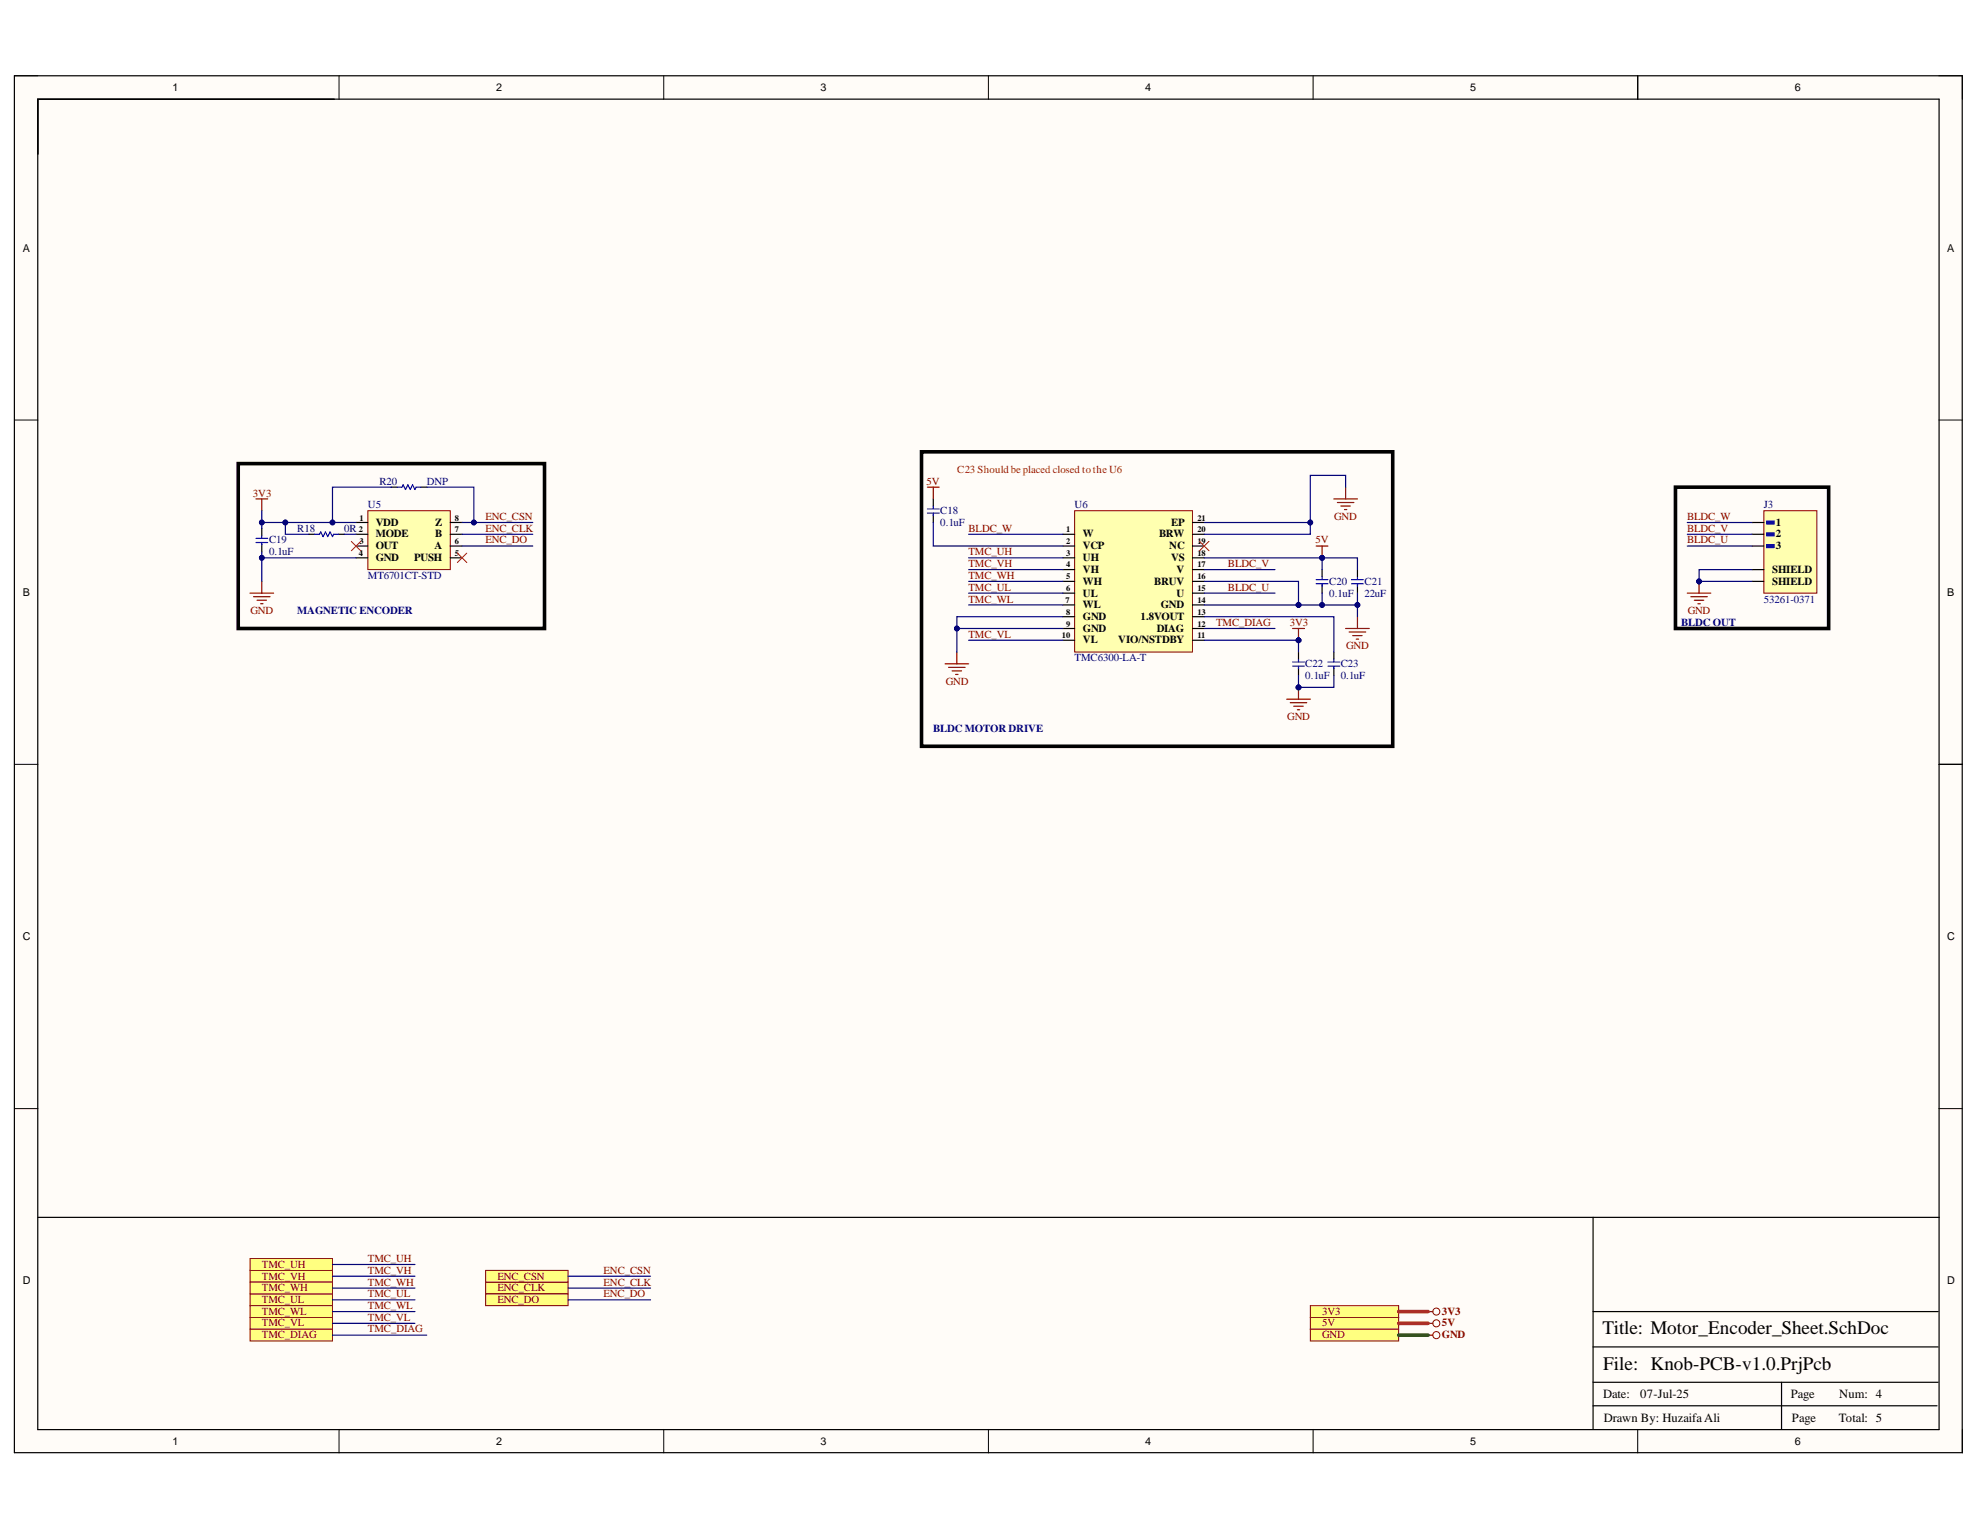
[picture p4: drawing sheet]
<svg xmlns="http://www.w3.org/2000/svg" width="279mm" height="216mm" viewBox="0 0 279 216" stroke-linecap="round" stroke-linejoin="round" font-family="sans-serif">
<g fill="#fffcf8">
<path d="M2 10.7h274.9v194.3h-274.9z" fill-rule="evenodd"/>
<path d="M5.4 14h268.2v187.7h-268.2z" fill-rule="evenodd"/>
</g>
<g fill="none" stroke="#000" stroke-width=".14">
<path d="M2 10.7h3.4M47.8 10.7v3.3M93.7 10.7v3.3M139.5 10.7v3.3M185.3 10.7v3.3M231.1 10.7v3.3M273.6 10.7h3.3v3.3M2 59.3h3.4M273.6 59.3h3.3M2 107.9h3.4M273.6 107.9h3.3M2 156.4h3.4"/>
<path d="M273.6 156.4h3.3M47.8 201.7v3.3M93.7 201.7v3.3M139.5 201.7v3.3M185.3 201.7v3.3M231.1 201.7v3.3M276.9 201.7v3.3"/>
</g>
<path d="M2 10.7h274.9v194.3h-274.9zM5.3 14h268.3v187.7h-268.3zM231.1 10.7v3.3M273.6 107.9h3.3M273.7 171.8h-48.9v29.9M224.8 198.4h48.5M224.8 195.1h48.7M224.8 190.1h48.7M224.8 185.1h48.7M251.4 195.1v6.6" fill="none" stroke="#000" stroke-width=".17"/>
<path d="M51.9 72.1h11.6v8.3h-11.6z" fill-rule="evenodd" fill="#ffffb0"/>
<path d="M51.9 72.1h11.6v8.3h-11.6z" fill="none" stroke="#800000" stroke-width=".14"/>
<path d="M50.2 73.7h1.7M50.2 75.4h1.7M50.2 77.1h1.7M50.2 78.7h1.7M63.5 73.7h1.7M63.5 75.4h1.7M63.5 77.1h1.7M63.5 78.7h1.7" fill="none" stroke="#000" stroke-width=".17"/>
<path d="M151.6 72.1h16.7v19.9h-16.7z" fill-rule="evenodd" fill="#ffffb0"/>
<path d="M151.6 72.1h16.7v19.9h-16.7z" fill="none" stroke="#800000" stroke-width=".14"/>
<g fill="none" stroke="#000" stroke-width=".17">
<path d="M150 75.4h1.6M150 77.1h1.6M150 78.7h1.6M168.3 75.4h1.6M168.3 77.1h1.6M168.3 78.7h1.6M168.3 73.7h1.6M150 80.4h1.6M150 82h1.6M150 83.7h1.6M150 85.4h1.6M150 87h1.6"/>
<path d="M150 88.7h1.6M150 90.3h1.6M168.3 80.4h1.6M168.3 82h1.6M168.3 83.7h1.6M168.3 85.4h1.6M168.3 87h1.6M168.3 88.7h1.6M168.3 90.3h1.6"/>
</g>
<path d="M133.4 93.7h3.3M133.9 94.2h2.3M134.4 94.7h1.3M134.9 95.2h.3M135 92v1.7M182.4 88.7h1.7M183.2 88.7v1.6" fill="none" stroke="#800000" stroke-width=".17"/>
<path d="M169.3 76.4l1.3 1.3M170.6 76.4l-1.3 1.3" fill="none" stroke="#f00" stroke-width=".14"/>
<circle cx="183.2" cy="90.4" r=".33" fill="#000080"/>
<circle cx="183.2" cy="90.4" r=".33" fill="none" stroke="#000080" stroke-width=".14"/>
<path d="M183.2 92v1M183.2 94.3v1" fill="none" stroke="#000" stroke-width=".17"/>
<path d="M182.4 94h1.7M182.4 93.4h1.7M183.2 93v.3M183.2 94v.3" fill="none" stroke="#00f" stroke-width=".17"/>
<path d="M188.2 70.4h3.4M188.7 70.9h2.3M189.2 71.4h1.3M189.7 71.9h.3M189.9 68.7v1.7M181.6 98.7h3.3M182.1 99.2h2.3M182.6 99.7h1.3M183.2 97v1.7M183.1 100.2h.3" fill="none" stroke="#800000" stroke-width=".17"/>
<circle cx="183.2" cy="97" r=".33" fill="#000080"/>
<circle cx="183.2" cy="97" r=".33" fill="none" stroke="#000080" stroke-width=".14"/>
<path d="M185.7 77.1h1.7M186.6 77.1v1.6M189.9 88.7h3.3M190.4 89.2h2.3M190.9 89.7h1.3M191.4 90.2h.3M191.6 87v1.7" fill="none" stroke="#800000" stroke-width=".17"/>
<circle cx="186.6" cy="78.7" r=".33" fill="#000080"/>
<circle cx="186.6" cy="78.7" r=".33" fill="none" stroke="#000080" stroke-width=".14"/>
<g fill="none" stroke="#000" stroke-width=".17">
<path d="M36.9 74.6v1M36.9 76.8v1.1M43.6 75.4h.8M47.8 75.4h.8M131.7 70.4v1M131.7 72.6v1.1M186.6 80.4v1M186.6 82.6v1.1M188.2 92v1M188.2 94.3v1M191.6 80.4v1M191.6 82.6v1.1"/>
<path d="M5.4 171.8h219.4"/>
</g>
<g fill="none" stroke="#00f" stroke-width=".17">
<path d="M36.1 76.6h1.7M36.1 76h1.7M36.9 75.6v.3M36.9 76.6v.3M44.4 75.4h.7l.2-.3 .3 .6 .3-.6 .3 .6 .4-.6 .3 .6 .2-.3h.7M130.9 72.4h1.6M130.9 71.8h1.6M131.7 71.4v.3M131.7 72.4v.3M185.7 82.4h1.7M185.7 81.8h1.7M186.6 81.4v.3"/>
<path d="M186.6 82.4v.3M187.4 94h1.7M187.4 93.4h1.7M188.2 93v.3M188.2 94v.3M190.7 82.4h1.7M190.7 81.8h1.7M191.6 81.4v.3M191.6 82.4v.3"/>
</g>
<path d="M36.1 70.4h1.7M36.9 70.4v1.7M130.9 68.7h1.6M131.7 68.7v1.7M35.3 83.7h3.3M35.8 84.2h2.3M36.3 84.7h1.3M36.8 85.2h.3M36.9 82v1.7" fill="none" stroke="#800000" stroke-width=".17"/>
<path d="M33.6 65.4h43.2v23.3h-43.2zM130 63.8h66.5v41.5h-66.5z" fill="none" stroke="#000" stroke-width=".51"/>
<path d="M49.6 76.4l1.3 1.3M50.9 76.4l-1.3 1.3M64.5 78.1l1.4 1.3M65.9 78.1l-1.4 1.3" fill="none" stroke="#f00" stroke-width=".14"/>
<path d="M184.9 185.9h12.5v1.7h-12.5z" fill-rule="evenodd" fill="#ffff80"/>
<g fill="none" stroke="#800000" stroke-width=".14">
<path d="M184.9 185.9h12.5v1.7h-12.5z"/>
<circle cx="202.7" cy="186.7" r=".5"/>
</g>
<path d="M201.5 186.7h.7" fill="none" stroke="#800000" stroke-width=".17"/>
<path d="M184.9 187.6h12.5v1.6h-12.5z" fill-rule="evenodd" fill="#ffff80"/>
<g fill="none" stroke="#800000" stroke-width=".14">
<path d="M184.9 187.6h12.5v1.6h-12.5z"/>
<circle cx="202.7" cy="188.4" r=".5"/>
</g>
<path d="M201.5 188.4h.7" fill="none" stroke="#800000" stroke-width=".17"/>
<path d="M184.9 184.2h12.5v1.7h-12.5z" fill-rule="evenodd" fill="#ffff80"/>
<g fill="none" stroke="#800000" stroke-width=".14">
<path d="M184.9 184.2h12.5v1.7h-12.5z"/>
<circle cx="202.7" cy="185.1" r=".5"/>
</g>
<path d="M201.5 185.1h.7" fill="none" stroke="#800000" stroke-width=".17"/>
<path d="M236.4 68.7h21.6v20h-21.6z" fill="none" stroke="#000" stroke-width=".51"/>
<path d="M35.3 179.3h11.6v1.6h-11.6z" fill-rule="evenodd" fill="#ffff80"/>
<path d="M35.3 179.3h11.6v1.6h-11.6z" fill="none" stroke="#800000" stroke-width=".14"/>
<path d="M35.3 177.6h11.6v1.7h-11.6z" fill-rule="evenodd" fill="#ffff80"/>
<path d="M35.3 177.6h11.6v1.7h-11.6z" fill="none" stroke="#800000" stroke-width=".14"/>
<path d="M35.3 182.6h11.6v1.6h-11.6z" fill-rule="evenodd" fill="#ffff80"/>
<path d="M35.3 182.6h11.6v1.6h-11.6z" fill="none" stroke="#800000" stroke-width=".14"/>
<path d="M35.3 180.9h11.6v1.7h-11.6z" fill-rule="evenodd" fill="#ffff80"/>
<path d="M35.3 180.9h11.6v1.7h-11.6z" fill="none" stroke="#800000" stroke-width=".14"/>
<path d="M35.3 185.9h11.6v1.7h-11.6z" fill-rule="evenodd" fill="#ffff80"/>
<path d="M35.3 185.9h11.6v1.7h-11.6z" fill="none" stroke="#800000" stroke-width=".14"/>
<path d="M35.3 184.2h11.6v1.7h-11.6z" fill-rule="evenodd" fill="#ffff80"/>
<path d="M35.3 184.2h11.6v1.7h-11.6z" fill="none" stroke="#800000" stroke-width=".14"/>
<path d="M68.5 180.9h11.7v1.7h-11.7z" fill-rule="evenodd" fill="#ffff80"/>
<path d="M68.5 180.9h11.7v1.7h-11.7z" fill="none" stroke="#800000" stroke-width=".14"/>
<path d="M68.5 179.3h11.7v1.6h-11.7z" fill-rule="evenodd" fill="#ffff80"/>
<path d="M68.5 179.3h11.7v1.6h-11.7z" fill="none" stroke="#800000" stroke-width=".14"/>
<path d="M68.5 182.6h11.7v1.6h-11.7z" fill-rule="evenodd" fill="#ffff80"/>
<path d="M68.5 182.6h11.7v1.6h-11.7z" fill="none" stroke="#800000" stroke-width=".14"/>
<path d="M35.3 187.6h11.6v1.6h-11.6z" fill-rule="evenodd" fill="#ffff80"/>
<path d="M35.3 187.6h11.6v1.6h-11.6z" fill="none" stroke="#800000" stroke-width=".14"/>
<path d="M55.2 68.7h.9M59.4 68.7h.8" fill="none" stroke="#000" stroke-width=".17"/>
<path d="M56.1 68.7h.6l.2-.3 .3 .7 .4-.7 .3 .7 .3-.7 .4 .7 .1-.4h.7" fill="none" stroke="#00f" stroke-width=".17"/>
<path d="M248.9 72.1h7.5v11.6h-7.5z" fill-rule="evenodd" fill="#ffffb0"/>
<path d="M248.9 72.1h7.5v11.6h-7.5z" fill="none" stroke="#800000" stroke-width=".14"/>
<path d="M249.3 73.5h1v.4h-1z" fill-rule="evenodd" fill="#00f"/>
<path d="M249.3 73.5h1v.4h-1z" fill="none" stroke="#00f" stroke-width=".17"/>
<path d="M249.3 75.2h1v.4h-1z" fill-rule="evenodd" fill="#00f"/>
<path d="M249.3 75.2h1v.4h-1z" fill="none" stroke="#00f" stroke-width=".17"/>
<path d="M249.3 76.9h1v.4h-1z" fill-rule="evenodd" fill="#00f"/>
<path d="M249.3 76.9h1v.4h-1z" fill="none" stroke="#00f" stroke-width=".17"/>
<path d="M247.2 73.7h1.7M247.2 75.4h1.7M247.2 77.1h1.7M247.2 80.4h1.7M247.2 82h1.7" fill="none" stroke="#000" stroke-width=".17"/>
<path d="M238.1 83.7h3.3M238.6 84.2h2.3M239.1 84.7h1.3M239.6 85.2h.3M239.8 82v1.7" fill="none" stroke="#800000" stroke-width=".17"/>
<circle cx="239.8" cy="82" r=".33" fill="#000080"/>
<circle cx="239.8" cy="82" r=".33" fill="none" stroke="#000080" stroke-width=".14"/>
<path d="M135 88.7h15" fill="none" stroke="#000080" stroke-width=".17"/>
<circle cx="135" cy="88.7" r=".33" fill="#000080"/>
<circle cx="135" cy="88.7" r=".33" fill="none" stroke="#000080" stroke-width=".14"/>
<path d="M136.7 75.4h13.3M169.9 80.4h10M169.9 83.7h10M169.9 90.3h13.3" fill="none" stroke="#000080" stroke-width=".17"/>
<circle cx="183.2" cy="90.4" r=".33" fill="#000080"/>
<circle cx="183.2" cy="90.4" r=".33" fill="none" stroke="#000080" stroke-width=".14"/>
<path d="M183.2 90.3v1.7" fill="none" stroke="#000080" stroke-width=".17"/>
<circle cx="183.2" cy="90.4" r=".33" fill="#000080"/>
<circle cx="183.2" cy="90.4" r=".33" fill="none" stroke="#000080" stroke-width=".14"/>
<path d="M183.2 95.3v1.7" fill="none" stroke="#000080" stroke-width=".17"/>
<circle cx="183.2" cy="97" r=".33" fill="#000080"/>
<circle cx="183.2" cy="97" r=".33" fill="none" stroke="#000080" stroke-width=".14"/>
<path d="M189.9 68.7v-1.6h-5v6.6h-15" fill="none" stroke="#000080" stroke-width=".17"/>
<circle cx="184.9" cy="73.7" r=".33" fill="#000080"/>
<circle cx="184.9" cy="73.7" r=".33" fill="none" stroke="#000080" stroke-width=".14"/>
<path d="M184.9 73.7v1.7h-15" fill="none" stroke="#000080" stroke-width=".17"/>
<circle cx="184.9" cy="73.7" r=".33" fill="#000080"/>
<circle cx="184.9" cy="73.7" r=".33" fill="none" stroke="#000080" stroke-width=".14"/>
<path d="M169.9 85.4h13.3" fill="none" stroke="#000080" stroke-width=".17"/>
<circle cx="183.2" cy="85.4" r=".33" fill="#000080"/>
<circle cx="183.2" cy="85.4" r=".33" fill="none" stroke="#000080" stroke-width=".14"/>
<path d="M169.9 82h13.3v3.4" fill="none" stroke="#000080" stroke-width=".17"/>
<circle cx="183.2" cy="85.4" r=".33" fill="#000080"/>
<circle cx="183.2" cy="85.4" r=".33" fill="none" stroke="#000080" stroke-width=".14"/>
<path d="M169.9 88.7h10M188.2 95.3v1.7h-5" fill="none" stroke="#000080" stroke-width=".17"/>
<circle cx="183.2" cy="97" r=".33" fill="#000080"/>
<circle cx="183.2" cy="97" r=".33" fill="none" stroke="#000080" stroke-width=".14"/>
<path d="M131.7 73.7v3.4h18.3M150 87h-15v5M169.9 87h18.3v5" fill="none" stroke="#000080" stroke-width=".17"/>
<circle cx="135" cy="88.7" r=".33" fill="#000080"/>
<circle cx="135" cy="88.7" r=".33" fill="none" stroke="#000080" stroke-width=".14"/>
<path d="M136.7 78.7h13.3M136.7 80.4h13.3M136.7 82h13.3M136.7 83.7h13.3M136.7 85.4h13.3M136.7 90.3h13.3M186.6 83.7v1.7" fill="none" stroke="#000080" stroke-width=".17"/>
<circle cx="186.6" cy="85.4" r=".33" fill="#000080"/>
<circle cx="186.6" cy="85.4" r=".33" fill="none" stroke="#000080" stroke-width=".14"/>
<path d="M186.6 78.7v1.7" fill="none" stroke="#000080" stroke-width=".17"/>
<circle cx="186.6" cy="78.7" r=".33" fill="#000080"/>
<circle cx="186.6" cy="78.7" r=".33" fill="none" stroke="#000080" stroke-width=".14"/>
<path d="M169.9 78.7h21.7v1.7" fill="none" stroke="#000080" stroke-width=".17"/>
<circle cx="186.6" cy="78.7" r=".33" fill="#000080"/>
<circle cx="186.6" cy="78.7" r=".33" fill="none" stroke="#000080" stroke-width=".14"/>
<path d="M191.6 83.7v1.7" fill="none" stroke="#000080" stroke-width=".17"/>
<circle cx="191.5" cy="85.4" r=".33" fill="#000080"/>
<circle cx="191.5" cy="85.4" r=".33" fill="none" stroke="#000080" stroke-width=".14"/>
<path d="M183.2 85.4h8.4v1.6" fill="none" stroke="#000080" stroke-width=".17"/>
<circle cx="183.2" cy="85.4" r=".33" fill="#000080"/>
<circle cx="183.2" cy="85.4" r=".33" fill="none" stroke="#000080" stroke-width=".14"/>
<circle cx="186.6" cy="85.4" r=".33" fill="#000080"/>
<circle cx="186.6" cy="85.4" r=".33" fill="none" stroke="#000080" stroke-width=".14"/>
<circle cx="191.5" cy="85.4" r=".33" fill="#000080"/>
<circle cx="191.5" cy="85.4" r=".33" fill="none" stroke="#000080" stroke-width=".14"/>
<path d="M50.2 78.7h-13.3v3.3" fill="none" stroke="#000080" stroke-width=".17"/>
<circle cx="36.9" cy="78.7" r=".33" fill="#000080"/>
<circle cx="36.9" cy="78.7" r=".33" fill="none" stroke="#000080" stroke-width=".14"/>
<path d="M50.2 73.7h-13.3v.9" fill="none" stroke="#000080" stroke-width=".17"/>
<circle cx="36.9" cy="73.7" r=".33" fill="#000080"/>
<circle cx="36.9" cy="73.7" r=".33" fill="none" stroke="#000080" stroke-width=".14"/>
<circle cx="40.3" cy="73.7" r=".33" fill="#000080"/>
<circle cx="40.3" cy="73.7" r=".33" fill="none" stroke="#000080" stroke-width=".14"/>
<circle cx="46.9" cy="73.7" r=".33" fill="#000080"/>
<circle cx="46.9" cy="73.7" r=".33" fill="none" stroke="#000080" stroke-width=".14"/>
<path d="M36.9 77.9v.8" fill="none" stroke="#000080" stroke-width=".17"/>
<circle cx="36.9" cy="78.7" r=".33" fill="#000080"/>
<circle cx="36.9" cy="78.7" r=".33" fill="none" stroke="#000080" stroke-width=".14"/>
<path d="M36.9 72.1v1.6" fill="none" stroke="#000080" stroke-width=".17"/>
<circle cx="36.9" cy="73.7" r=".33" fill="#000080"/>
<circle cx="36.9" cy="73.7" r=".33" fill="none" stroke="#000080" stroke-width=".14"/>
<path d="M40.3 73.7v1.7h3.3" fill="none" stroke="#000080" stroke-width=".17"/>
<circle cx="40.3" cy="73.7" r=".33" fill="#000080"/>
<circle cx="40.3" cy="73.7" r=".33" fill="none" stroke="#000080" stroke-width=".14"/>
<path d="M48.6 75.4h1.6M65.2 73.7h10" fill="none" stroke="#000080" stroke-width=".17"/>
<circle cx="66.9" cy="73.7" r=".33" fill="#000080"/>
<circle cx="66.9" cy="73.7" r=".33" fill="none" stroke="#000080" stroke-width=".14"/>
<g fill="none" stroke="#000080" stroke-width=".17">
<path d="M60.2 68.7h6.7v5M65.2 75.4h10M65.2 77.1h10M46.9 178.4h11.7M46.9 180.1h11.7M46.9 181.8h11.7M46.9 183.4h11.7M46.9 185.1h11.7M46.9 186.7h11.7M46.9 188.4h13.3M80.2 180.1h11.6M80.2 181.8h11.6"/>
<path d="M80.2 183.4h11.6"/>
</g>
<path d="M197.4 186.7h4.1M197.4 185.1h4.1" fill="none" stroke="#f00" stroke-width=".51"/>
<path d="M197.4 188.4h4.1" fill="none" stroke="#274e13" stroke-width=".51"/>
<circle cx="66.9" cy="73.7" r=".33" fill="#000080"/>
<circle cx="66.9" cy="73.7" r=".33" fill="none" stroke="#000080" stroke-width=".14"/>
<path d="M55.2 68.7h-8.3v5" fill="none" stroke="#000080" stroke-width=".17"/>
<circle cx="46.9" cy="73.7" r=".33" fill="#000080"/>
<circle cx="46.9" cy="73.7" r=".33" fill="none" stroke="#000080" stroke-width=".14"/>
<path d="M238.1 73.7h9.1M238.1 75.4h9.1M238.1 77.1h9.1M247.2 80.4h-7.4v1.6" fill="none" stroke="#000080" stroke-width=".17"/>
<circle cx="239.8" cy="82" r=".33" fill="#000080"/>
<circle cx="239.8" cy="82" r=".33" fill="none" stroke="#000080" stroke-width=".14"/>
<path d="M239.8 82h7.4" fill="none" stroke="#000080" stroke-width=".17"/>
<circle cx="239.8" cy="82" r=".33" fill="#000080"/>
<circle cx="239.8" cy="82" r=".33" fill="none" stroke="#000080" stroke-width=".14"/>
<g font-size="2.7">
<text x="226.1" y="188.3">Title: Motor_Encoder_Sheet.SchDoc</text>
<text x="226.2" y="193.3">File: Knob-PCB-v1.0.PrjPcb</text>
</g>
<g font-size="1.8">
<text x="226.2" y="197.3">Date:</text>
<text x="231.5" y="197.3">07-Jul-25</text>
<text x="252.7" y="197.3">Page</text>
<text x="259.5" y="197.3">Num: 4</text>
<text x="226.3" y="200.6">Drawn By: Huzaifa Ali</text>
<text x="252.9" y="200.6">Page</text>
<text x="259.5" y="200.6">Total: 5</text>
</g>
<g font-size="1.5">
<text x="24.4" y="12.8">1</text>
<text x="70" y="12.8">2</text>
<text x="115.8" y="12.8">3</text>
<text x="161.6" y="12.8">4</text>
<text x="207.5" y="12.8">5</text>
<text x="253.3" y="12.8">6</text>
<text x="3.2" y="35.5">A</text>
<text x="274.8" y="35.5">A</text>
<text x="53" y="74.2">VDD</text>
<text x="53" y="75.8">MODE</text>
<text x="53" y="77.5">OUT</text>
<text x="61.3" y="77.5">A</text>
<text x="61.4" y="75.8">B</text>
<text x="61.4" y="74.2">Z</text>
<text x="152.8" y="75.8">W</text>
<text x="152.8" y="77.5">VCP</text>
<text x="163.6" y="75.8">BRW</text>
<text x="165" y="77.5">NC</text>
<text x="165.2" y="74.2">EP</text>
<text x="250.6" y="74.2">1</text>
<text x="250.6" y="75.8">2</text>
<text x="250.6" y="77.5">3</text>
<text x="53" y="79.2">GND</text>
<text x="58.4" y="79.2">PUSH</text>
<text x="152.8" y="79.2">UH</text>
<text x="152.8" y="80.8">VH</text>
<text x="152.8" y="82.5">WH</text>
<text x="162.9" y="82.5">BRUV</text>
<text x="165.2" y="79.2">VS</text>
<text x="166" y="80.8">V</text>
<text x="250.1" y="80.8">SHIELD</text>
<text x="250.1" y="82.5">SHIELD</text>
<text x="3.2" y="84">B</text>
<text x="152.8" y="84.2">UL</text>
<text x="152.8" y="85.8">WL</text>
<text x="152.8" y="87.5">GND</text>
<text x="152.8" y="89.2">GND</text>
<text x="160.9" y="87.5">1.8VOUT</text>
<text x="163.2" y="89.2">DIAG</text>
<text x="163.8" y="85.8">GND</text>
<text x="166" y="84.2">U</text>
<text x="274.8" y="84">B</text>
<text x="152.8" y="90.8">VL</text>
<text x="157.8" y="90.8">VIO/NSTDBY</text>
<text x="3.2" y="132.7">C</text>
<text x="274.8" y="132.7">C</text>
<text x="3.2" y="181.2">D</text>
<text x="274.8" y="181.2">D</text>
<text x="24.4" y="203.8">1</text>
<text x="70" y="203.8">2</text>
<text x="115.8" y="203.8">3</text>
<text x="161.6" y="203.8">4</text>
<text x="207.5" y="203.8">5</text>
<text x="253.3" y="203.8">6</text>
</g>
<g font-size="1.5" fill="#800000">
<text x="35.7" y="70.1">3V3</text>
<text x="130.7" y="68.4">5V</text>
<text x="68.5" y="73.4">ENC_CSN</text>
<text x="68.5" y="75.1">ENC_CLK</text>
<text x="68.5" y="76.7">ENC_DO</text>
<text x="136.7" y="75.1">BLDC_W</text>
<text x="185.6" y="76.7">5V</text>
<text x="188.3" y="73.4">GND</text>
<text x="238.1" y="73.4">BLDC_W</text>
<text x="238.1" y="75.1">BLDC_V</text>
<text x="238.1" y="76.7">BLDC_U</text>
<text x="136.7" y="78.4">TMC_UH</text>
<text x="136.7" y="80.1">TMC_VH</text>
<text x="136.7" y="81.7">TMC_WH</text>
<text x="136.7" y="83.4">TMC_UL</text>
<text x="173.3" y="83.4">BLDC_U</text>
<text x="173.3" y="80.1">BLDC_V</text>
<text x="35.4" y="86.7">GND</text>
<text x="136.7" y="85.1">TMC_WL</text>
<text x="171.6" y="88.3">TMC_DIAG</text>
<text x="182" y="88.3">3V3</text>
<text x="238.1" y="86.7">GND</text>
<text x="136.7" y="90">TMC_VL</text>
<text x="189.9" y="91.6">GND</text>
<text x="133.5" y="96.6">GND</text>
<text x="181.7" y="101.6">GND</text>
<text x="37" y="178.9">TMC_UH</text>
<text x="51.9" y="178.1">TMC_UH</text>
<text x="51.9" y="179.7">TMC_VH</text>
<text x="85.2" y="179.7">ENC_CSN</text>
<text x="37" y="180.6">TMC_VH</text>
<text x="37" y="183.9">TMC_UL</text>
<text x="37" y="182.2">TMC_WH</text>
<text x="37" y="185.6">TMC_WL</text>
<text x="51.9" y="181.4">TMC_WH</text>
<text x="51.9" y="183">TMC_UL</text>
<text x="51.9" y="184.7">TMC_WL</text>
<text x="70.2" y="182.2">ENC_CLK</text>
<text x="70.2" y="180.6">ENC_CSN</text>
<text x="70.2" y="183.9">ENC_DO</text>
<text x="85.2" y="181.4">ENC_CLK</text>
<text x="85.2" y="183">ENC_DO</text>
<text x="186.6" y="185.6">3V3</text>
<text x="203.5" y="185.6">3V3</text>
<text x="37" y="187.2">TMC_VL</text>
<text x="37" y="188.9">TMC_DIAG</text>
<text x="51.9" y="186.4">TMC_VL</text>
<text x="51.9" y="188">TMC_DIAG</text>
<text x="186.6" y="187.2">5V</text>
<text x="186.6" y="188.9">GND</text>
<text x="203.5" y="187.2">5V</text>
<text x="203.5" y="188.9">GND</text>
</g>
<g font-size="1.5" fill="#000080">
<text x="51.9" y="71.7">U5</text>
<text x="53.5" y="68.4">R20</text>
<text x="60.2" y="68.4">DNP</text>
<text x="151.6" y="71.7">U6</text>
<text x="248.9" y="71.7">J3</text>
<text x="38" y="76.7">C19</text>
<text x="41.9" y="75.1">R18</text>
<text x="48.5" y="75.1">0R</text>
<text x="132.7" y="72.5">C18</text>
<text x="132.7" y="74.2">0.1uF</text>
<text x="38" y="78.4">0.1uF</text>
<text x="51.9" y="81.7">MT6701CT-STD</text>
<text x="187.6" y="82.5">C20</text>
<text x="192.6" y="82.5">C21</text>
<text x="41.9" y="86.7">MAGNETIC ENCODER</text>
<text x="187.6" y="84.2">0.1uF</text>
<text x="192.6" y="84.2">22uF</text>
<text x="237.2" y="88.3">BLDC OUT</text>
<text x="248.9" y="85.1">53261-0371</text>
<text x="151.6" y="93.3">TMC6300-LA-T</text>
<text x="184.2" y="94.2">C22</text>
<text x="184.2" y="95.8">0.1uF</text>
<text x="189.2" y="94.2">C23</text>
<text x="189.2" y="95.8">0.1uF</text>
<text x="131.7" y="103.3">BLDC MOTOR DRIVE</text>
</g>
<text font-size="1.5" fill="#f00" x="135.1" y="66.7">C23 Should be placed closed totheU6</text>
<g font-size="1.2">
<text x="50.7" y="75.1">2</text>
<text x="50.7" y="73.5">1</text>
<text x="50.7" y="76.8">3</text>
<text x="64.2" y="76.8">6</text>
<text x="64.2" y="75.1">7</text>
<text x="64.2" y="73.5">8</text>
<text x="150.5" y="75.1">1</text>
<text x="150.5" y="76.8">2</text>
<text x="169" y="76.8">19</text>
<text x="169" y="75.1">20</text>
<text x="169" y="73.5">21</text>
<text x="50.7" y="78.5">4</text>
<text x="64.2" y="78.5">5</text>
<text x="150.5" y="78.5">3</text>
<text x="150.5" y="80.1">4</text>
<text x="150.5" y="81.8">5</text>
<text x="150.5" y="83.4">6</text>
<text x="169" y="83.4">15</text>
<text x="169" y="81.8">16</text>
<text x="169" y="80.1">17</text>
<text x="169" y="78.5">18</text>
<text x="150.4" y="85.1">7</text>
<text x="150.5" y="86.7">8</text>
<text x="150.5" y="88.4">9</text>
<text x="169" y="88.4">12</text>
<text x="169" y="86.7">13</text>
<text x="169" y="85.1">14</text>
<text x="149.9" y="90">10</text>
<text x="169" y="90">11</text>
</g>
</svg>
